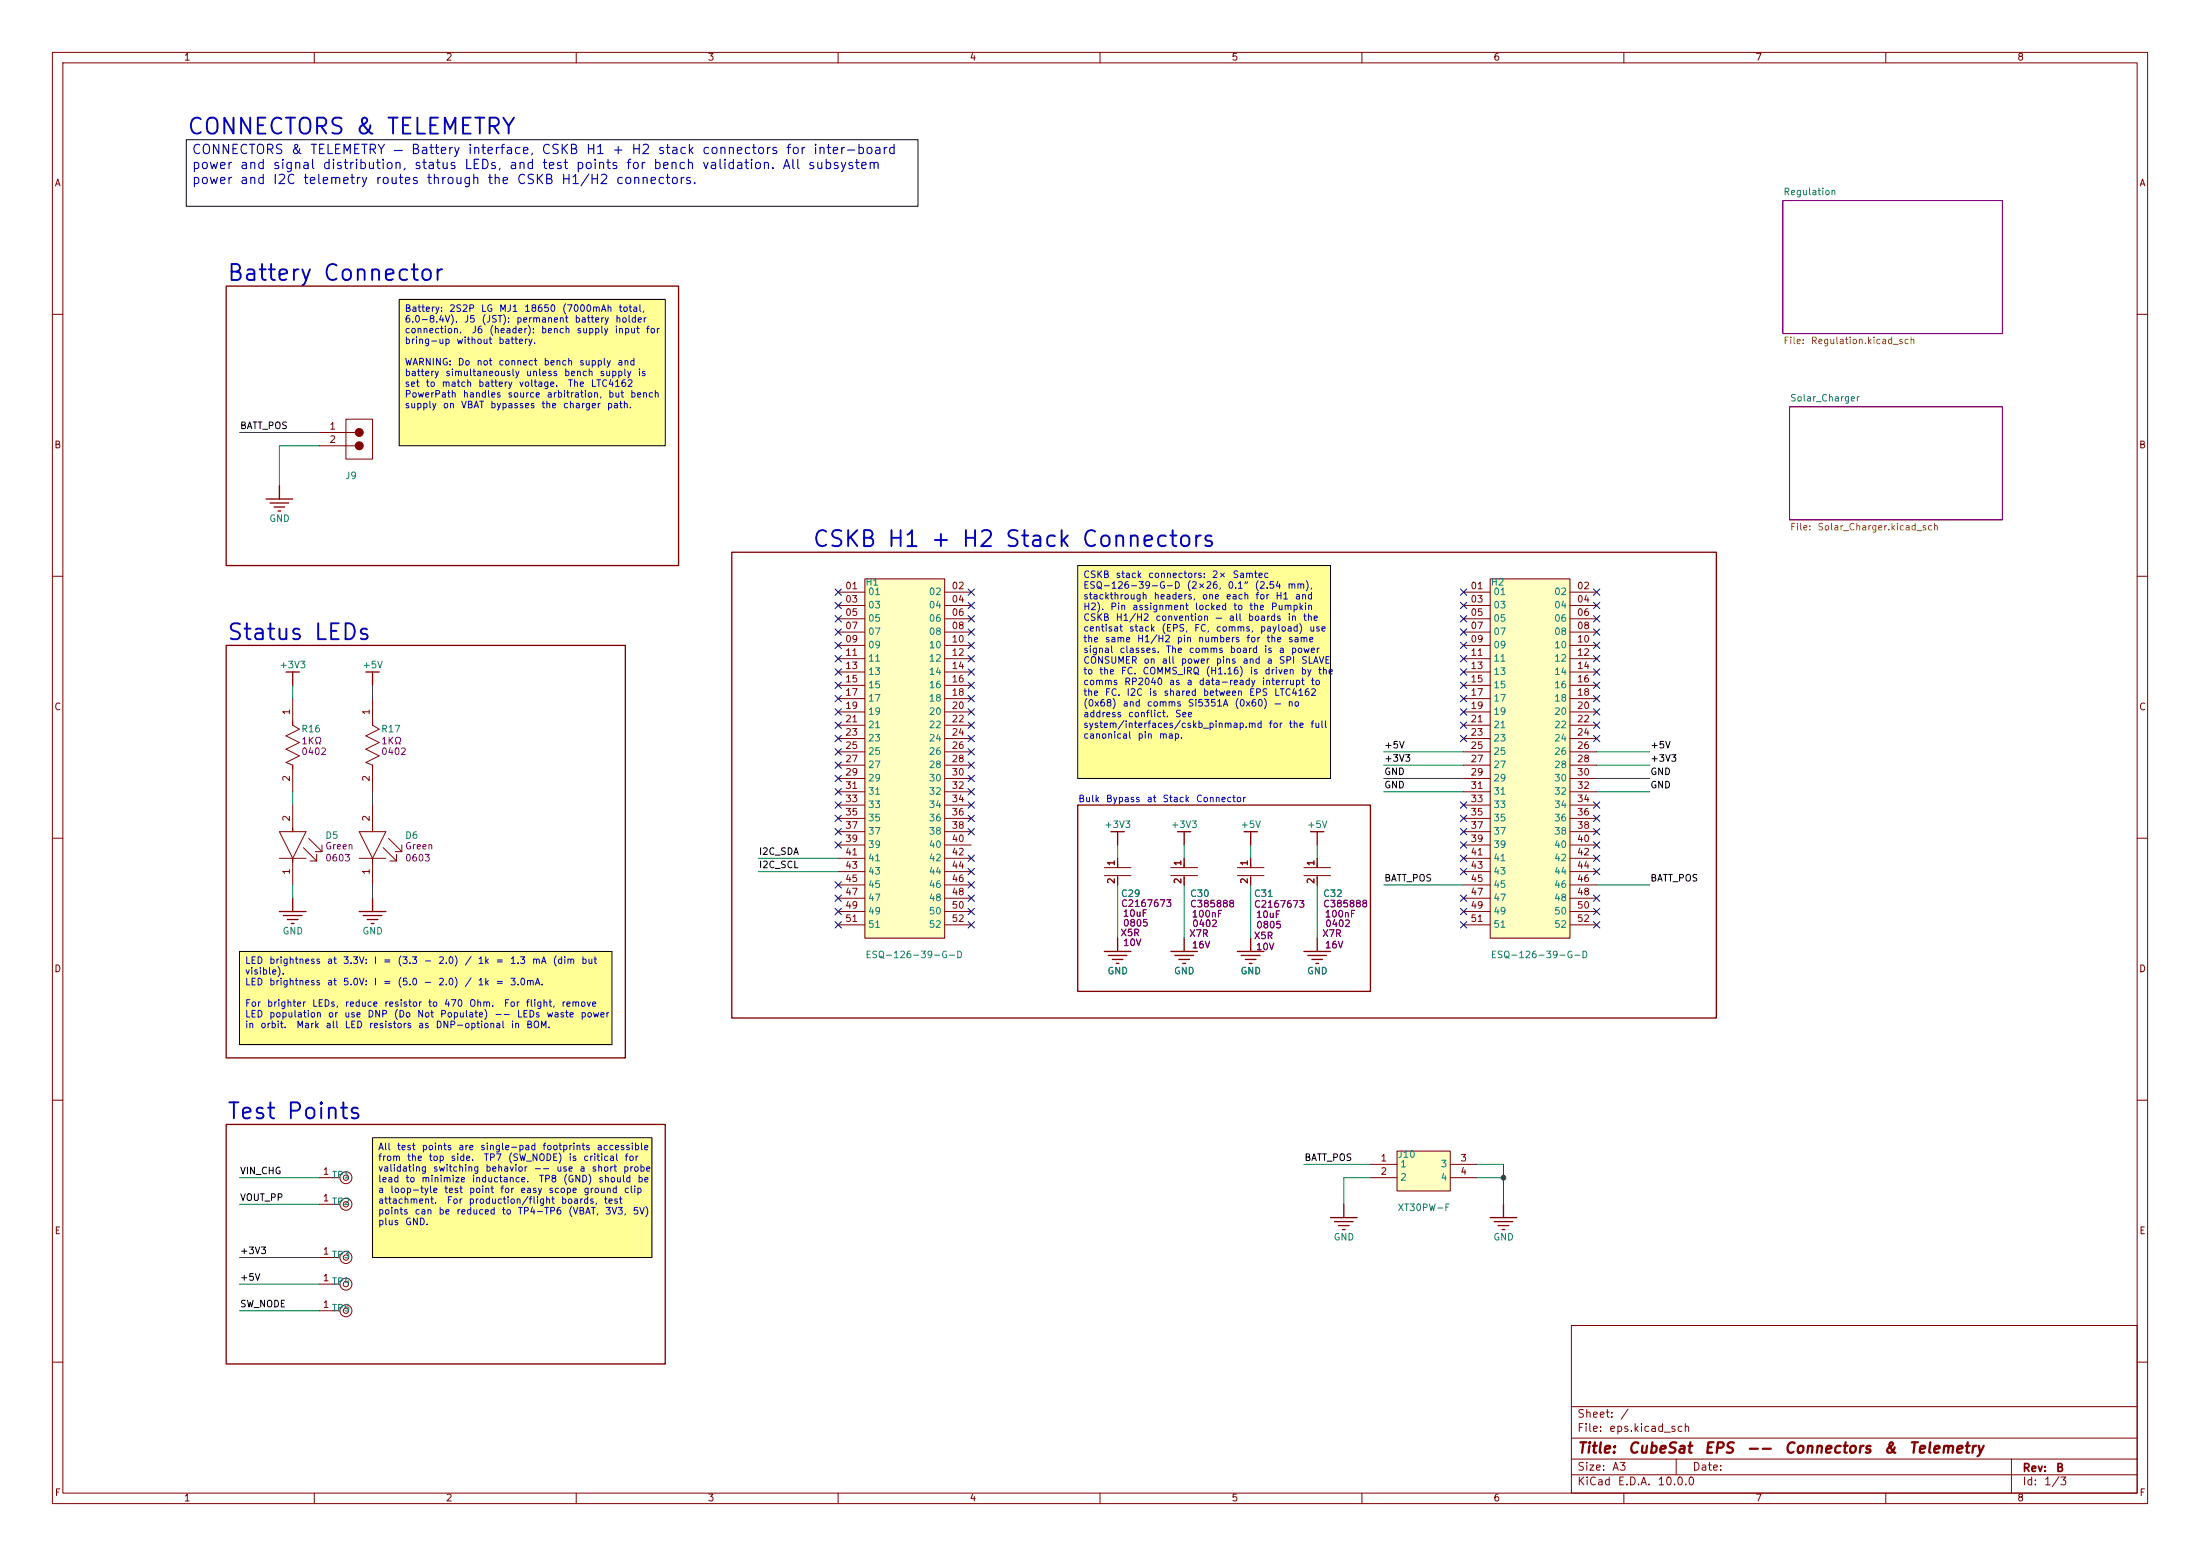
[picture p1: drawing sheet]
<svg xmlns="http://www.w3.org/2000/svg" width="420mm" height="297mm" viewBox="0 0 420 297" stroke-linecap="round" stroke-linejoin="round" font-family="sans-serif">
<g fill="none" stroke="#840000" stroke-width=".19">
<path d="M10 10h400v277h-400zM12 12h396v273h-396zM60 10v2M110 10v2M160 10v2M210 10v2M260 10v2M310 10v2M360 10v2M10 60h2M408 60h2M10 110h2"/>
<path d="M408 110h2M10 160h2M408 160h2M10 210h2M408 210h2M300 253h108v32h-108zM10 260h2M300 278.5h108M300 274.5h108M300 268.5h108M320 278.5v3M384 278.5v6.5"/>
<path d="M408 260h2M60 285v2M110 285v2M160 285v2M210 285v2M260 285v2M300 281.5h108M310 285v2M360 285v2"/>
</g>
<path d="M340.4 38.3h41.9v25.4h-41.9zM341.6 77.6h40.7v21.6h-40.7z" fill="none" stroke="#840084" stroke-width=".19"/>
<g fill="#ffff96">
<path d="M76.2 57.2h50.8v27.9h-50.8z"/>
<path d="M71.1 217.2h53.4v22.8h-53.4z"/>
<path d="M45.7 181.6h71.1v17.8h-71.1z"/>
</g>
<path d="M35.6 26.7h139.7v12.7h-139.7z" fill="#fff"/>
<path d="M205.7 108h48.3v40.6h-48.3z" fill="#ffff96"/>
<path d="M340.4 38.3h41.9v25.4h-41.9zM341.6 77.6h40.7v21.6h-40.7z" fill="none" stroke="#840084" stroke-width=".19"/>
<path d="M165.1 110.5h15.2v68.6h-15.2z" fill="#ffffc2"/>
<path d="M165.1 110.5h15.2v68.6h-15.2z" fill="none" stroke="#800000" stroke-width=".19"/>
<g fill="none" stroke="#840000" stroke-width=".19">
<path d="M160 113h5.1M160 115.6h5.1M160 118.1h5.1M180.3 113h5.1M180.3 115.6h5.1M180.3 118.1h5.1M160 120.7h5.1M160 123.2h5.1M160 125.7h5.1M160 128.3h5.1M160 130.8h5.1M160 133.4h5.1"/>
<path d="M160 135.9h5.1M160 138.4h5.1M180.3 120.7h5.1M180.3 123.2h5.1M180.3 125.7h5.1M180.3 128.3h5.1M180.3 130.8h5.1M180.3 133.4h5.1M180.3 135.9h5.1M180.3 138.4h5.1M160 141h5.1M160 143.5h5.1"/>
<path d="M160 146.1h5.1M160 148.6h5.1M160 151.1h5.1M160 153.7h5.1M160 156.2h5.1M160 158.8h5.1M180.3 141h5.1M180.3 143.5h5.1M180.3 146.1h5.1M180.3 148.6h5.1M180.3 151.1h5.1M180.3 153.7h5.1"/>
<path d="M180.3 156.2h5.1M180.3 158.8h5.1M160 161.3h5.1M160 163.8h5.1M160 166.4h5.1M160 168.9h5.1M160 171.5h5.1M160 174h5.1M160 176.5h5.1M180.3 161.3h5.1M180.3 163.8h5.1M180.3 166.4h5.1"/>
<path d="M180.3 168.9h5.1M180.3 171.5h5.1M180.3 174h5.1M180.3 176.5h5.1M236.2 167.1h5.1M236.2 165.6h5.1M238.8 163.8v1.8M238.8 167.4v1.5"/>
</g>
<path d="M68.6 174h5.1M69.3 174.8h3.6M70.1 175.5h2M70.9 176.3h.5M71.1 171.5v2.5M284.5 232.4h5.1M285.2 233.2h3.6M286 233.9h2M286.8 234.7h.5M287 229.9v2.5" fill="none" stroke="#840000" stroke-width=".25"/>
<path d="M266.7 219.7h10.2v7.6h-10.2z" fill="#ffffc2"/>
<path d="M266.7 219.7h10.2v7.6h-10.2z" fill="none" stroke="#800000" stroke-width=".19"/>
<g fill="none" stroke="#840000" stroke-width=".19">
<path d="M61 85.1h6.8M61 82.6h6.8M66 80h5.1v7.6h-5.1zM55.9 133.4v5l1.2 .8-2.5 1.3 2.5 1.2-2.5 1.3 2.5 1.3-2.5 1.2 1.3 .6v5M71.1 133.4v5l1.3 .8-2.6 1.3 2.6 1.2-2.6 1.3 2.6 1.3-2.6 1.2 1.3 .6v5M53.3 158.8h5.1l-2.5 5zM55.9 153.7v5.1M68.6 158.8h5.1l-2.6 5zM71.1 153.7v5.1M53.3 163.8h5.1M55.9 163.8v5.1M57.9 161.8l2.6 2.5"/>
<path d="M58.9 160l2.6 2.6M59.2 164.3h1.3M60.2 162.6h1.3M60.5 163.1v1.2M61.5 161.3v1.3M68.6 163.8h5.1M71.1 163.8v5.1M73.2 161.8l2.5 2.5M74.2 160l2.5 2.6M74.4 164.3h1.3M75.4 162.6h1.3M75.7 163.1v1.2"/>
<path d="M76.7 161.3v1.3M210.8 167.1h5.1M210.8 165.6h5.1M213.4 163.8v1.8M213.4 167.4v1.5M223.5 167.1h5.1M223.5 165.6h5.1M226.1 163.8v1.8M226.1 167.4v1.5M248.9 167.1h5.1M248.9 165.6h5.1M251.5 163.8v1.8"/>
<path d="M251.5 167.4v1.5M61 224.8h3.8M61 229.9h3.8M261.6 222.2h5.1M261.6 224.8h5.1M276.9 222.2h5M276.9 224.8h5M61 250.2h3.8M61 240h3.8M61 245.1h3.8"/>
<circle cx="66" cy="224.8" r="1.14"/>
<circle cx="66" cy="229.9" r="1.14"/>
<circle cx="66" cy="224.8" r=".51"/>
<circle cx="66" cy="229.9" r=".51"/>
<circle cx="66" cy="240" r="1.14"/>
<circle cx="66" cy="250.2" r="1.14"/>
<circle cx="66" cy="245.1" r="1.14"/>
<circle cx="66" cy="240" r=".51"/>
<circle cx="66" cy="250.2" r=".51"/>
<circle cx="66" cy="245.1" r=".51"/>
</g>
<g fill="none" stroke="#840000" stroke-width=".25">
<path d="M50.8 95.3h5.1M51.6 96h3.5M52.3 96.8h2.1M53.1 97.5h.5M53.3 92.7v2.6M54.6 128.3h2.5M55.9 128.3v2.5M69.8 128.3h2.6M71.1 128.3v2.5M212.1 158.8h2.5M213.4 158.8v2.5M224.8 158.8h2.5"/>
<path d="M226.1 158.8v2.5M237.5 158.8h2.5M238.8 158.8v2.5M250.2 158.8h2.5M251.5 158.8v2.5M213.4 179.1v2.5M226.1 179.1v2.5M238.8 179.1v2.5M251.5 179.1v2.5M210.8 181.6h5.1M211.6 182.4h3.5M212.3 183.1h2.1"/>
<path d="M213.1 183.9h.5M223.5 181.6h5.1M224.3 182.4h3.5M225 183.1h2.1M225.8 183.9h.5M236.2 181.6h5.1M237 182.4h3.5M237.7 183.1h2.1M238.5 183.9h.5M248.9 181.6h5.1M249.7 182.4h3.5M250.4 183.1h2.1"/>
<path d="M251.2 183.9h.5M254 232.4h5.1M254.8 233.2h3.5M255.5 233.9h2.1M256.3 234.7h.5M256.5 229.9v2.5"/>
</g>
<g fill="#840000" stroke="#840000" stroke-width=".19">
<circle cx="68.6" cy="85.1" r=".76"/>
<circle cx="68.6" cy="82.5" r=".76"/>
</g>
<path d="M284.5 110.5h15.2v68.6h-15.2z" fill="#ffffc2"/>
<path d="M284.5 110.5h15.2v68.6h-15.2z" fill="none" stroke="#800000" stroke-width=".19"/>
<g fill="none" stroke="#840000" stroke-width=".19">
<path d="M279.4 113h5.1M279.4 115.6h5.1M279.4 118.1h5.1M299.7 113h5.1M299.7 115.6h5.1M299.7 118.1h5.1M279.4 120.7h5.1M279.4 123.2h5.1M279.4 125.7h5.1M279.4 128.3h5.1M279.4 130.8h5.1M279.4 133.4h5.1"/>
<path d="M279.4 135.9h5.1M279.4 138.4h5.1M299.7 120.7h5.1M299.7 123.2h5.1M299.7 125.7h5.1M299.7 128.3h5.1M299.7 130.8h5.1M299.7 133.4h5.1M299.7 135.9h5.1M299.7 138.4h5.1M279.4 141h5.1M279.4 143.5h5.1"/>
<path d="M279.4 146.1h5.1M279.4 148.6h5.1M279.4 151.1h5.1M279.4 153.7h5.1M279.4 156.2h5.1M279.4 158.8h5.1M299.7 141h5.1M299.7 143.5h5.1M299.7 146.1h5.1M299.7 148.6h5.1M299.7 151.1h5.1M299.7 153.7h5.1"/>
<path d="M299.7 156.2h5.1M299.7 158.8h5.1M213.4 163.8v1.8M213.4 167.4v1.5M226.1 163.8v1.8M226.1 167.4v1.5M238.8 163.8v1.8M238.8 167.4v1.5M251.5 163.8v1.8M251.5 167.4v1.5M279.4 161.3h5.1M279.4 163.8h5.1"/>
<path d="M279.4 166.4h5.1M279.4 168.9h5.1M279.4 171.5h5.1M279.4 174h5.1M279.4 176.5h5.1M299.7 161.3h5.1M299.7 163.8h5.1M299.7 166.4h5.1M299.7 168.9h5.1M299.7 171.5h5.1M299.7 174h5.1M299.7 176.5h5.1"/>
</g>
<path d="M53.3 174h5.1M54.1 174.8h3.6M54.9 175.5h2M55.6 176.3h.5M55.9 171.5v2.5" fill="none" stroke="#840000" stroke-width=".25"/>
<g fill="none" stroke="#008400" stroke-width=".19">
<path d="M45.7 82.6h15.3M61 85.1h-7.7v7.6M55.9 130.8v2.6M71.1 130.8v2.6M55.9 151.1v2.6M71.1 151.1v2.6M264.2 143.5h15.2M264.2 146.1h15.2M264.2 148.6h15.2M264.2 151.1h15.2M304.8 143.5h10.2M304.8 146.1h10.2"/>
<path d="M304.8 148.6h10.2M304.8 151.1h10.2M55.9 168.9v2.6M71.1 168.9v2.6M144.8 166.4h15.2M144.8 163.8h15.2M213.4 161.3v2.5M213.4 168.9v10.2M226.1 161.3v2.5M226.1 168.9v10.2M238.8 161.3v2.5M238.8 168.9v10.2"/>
<path d="M251.5 161.3v2.5M251.5 168.9v10.2M264.2 168.9h15.2M304.8 168.9h10.2M45.7 229.9h15.3M45.7 224.8h15.3M248.9 222.2h12.7M261.6 224.8h-5.1v5.1M281.9 222.2h5.1v7.7M281.9 224.8h5.1M45.7 245.1h15.3M45.7 250.2h15.3"/>
<path d="M45.7 240h15.3"/>
</g>
<g fill="none" stroke="#000084" stroke-width=".19">
<path d="M159.4 115l1.2 1.2M159.4 117.5l1.2 1.2M159.4 112.4l1.2 1.2M160.6 115l-1.2 1.2M160.6 117.5l-1.2 1.2M160.6 112.4l-1.2 1.2M184.8 112.4l1.2 1.2M184.8 115l1.2 1.2M184.8 117.5l1.2 1.2M186 112.4l-1.2 1.2M186 117.5l-1.2 1.2M186 115l-1.2 1.2"/>
<path d="M278.8 117.5l1.2 1.2M278.8 115l1.2 1.2M278.8 112.4l1.2 1.2M280 117.5l-1.2 1.2M280 115l-1.2 1.2M280 112.4l-1.2 1.2M304.2 117.5l1.2 1.2M304.2 115l1.2 1.2M304.2 112.4l1.2 1.2M305.4 117.5l-1.2 1.2M305.4 115l-1.2 1.2M305.4 112.4l-1.2 1.2"/>
<path d="M159.4 130.2l1.2 1.2M159.4 125.1l1.2 1.2M159.4 132.7l1.2 1.3M159.4 137.8l1.2 1.2M159.4 135.3l1.2 1.2M159.4 122.6l1.2 1.2M159.4 120l1.2 1.3M159.4 127.7l1.2 1.2M160.6 130.2l-1.2 1.2M160.6 125.1l-1.2 1.2M160.6 132.7l-1.2 1.3M160.6 137.8l-1.2 1.2"/>
<path d="M160.6 135.3l-1.2 1.2M160.6 122.6l-1.2 1.2M160.6 120l-1.2 1.3M160.6 127.7l-1.2 1.2M184.8 125.1l1.2 1.2M184.8 120l1.2 1.3M184.8 122.6l1.2 1.2M184.8 135.3l1.2 1.2M184.8 130.2l1.2 1.2M184.8 132.7l1.2 1.3M184.8 127.7l1.2 1.2M184.8 137.8l1.2 1.2"/>
<path d="M186 135.3l-1.2 1.2M186 127.7l-1.2 1.2M186 130.2l-1.2 1.2M186 132.7l-1.2 1.3M186 120l-1.2 1.3M186 125.1l-1.2 1.2M186 122.6l-1.2 1.2M186 137.8l-1.2 1.2M278.8 127.7l1.2 1.2M278.8 122.6l1.2 1.2M278.8 132.7l1.2 1.3M278.8 125.1l1.2 1.2"/>
<path d="M278.8 120l1.2 1.3M278.8 130.2l1.2 1.2M278.8 137.8l1.2 1.2M278.8 135.3l1.2 1.2M280 127.7l-1.2 1.2M280 122.6l-1.2 1.2M280 132.7l-1.2 1.3M280 125.1l-1.2 1.2M280 120l-1.2 1.3M280 130.2l-1.2 1.2M280 137.8l-1.2 1.2M280 135.3l-1.2 1.2"/>
<path d="M304.2 135.3l1.2 1.2M304.2 137.8l1.2 1.2M304.2 132.7l1.2 1.3M304.2 120l1.2 1.3M304.2 122.6l1.2 1.2M304.2 127.7l1.2 1.2M304.2 125.1l1.2 1.2M304.2 130.2l1.2 1.2M305.4 137.8l-1.2 1.2M305.4 132.7l-1.2 1.3M305.4 135.3l-1.2 1.2M305.4 130.2l-1.2 1.2"/>
<path d="M305.4 127.7l-1.2 1.2M305.4 120l-1.2 1.3M305.4 122.6l-1.2 1.2M305.4 125.1l-1.2 1.2M159.4 153.1l1.2 1.2M159.4 148l1.2 1.2M159.4 155.6l1.2 1.2M159.4 158.1l1.2 1.3M159.4 142.9l1.2 1.2M159.4 145.4l1.2 1.3M159.4 140.4l1.2 1.2M159.4 150.5l1.2 1.2"/>
<path d="M160.6 153.1l-1.2 1.2M160.6 148l-1.2 1.2M160.6 155.6l-1.2 1.2M160.6 158.1l-1.2 1.3M160.6 142.9l-1.2 1.2M160.6 145.4l-1.2 1.3M160.6 140.4l-1.2 1.2M160.6 150.5l-1.2 1.2M184.8 153.1l1.2 1.2M184.8 158.1l1.2 1.3M184.8 155.6l1.2 1.2M184.8 140.4l1.2 1.2"/>
<path d="M184.8 142.9l1.2 1.2M184.8 148l1.2 1.2M184.8 150.5l1.2 1.2M184.8 145.4l1.2 1.3M186 153.1l-1.2 1.2M186 158.1l-1.2 1.3M186 148l-1.2 1.2M186 150.5l-1.2 1.2M186 155.6l-1.2 1.2M186 140.4l-1.2 1.2M186 142.9l-1.2 1.2M186 145.4l-1.2 1.3"/>
<path d="M278.8 158.1l1.2 1.3M278.8 155.6l1.2 1.2M278.8 153.1l1.2 1.2M278.8 140.4l1.2 1.2M280 158.1l-1.2 1.3M280 155.6l-1.2 1.2M280 153.1l-1.2 1.2M280 140.4l-1.2 1.2M304.2 153.1l1.2 1.2M304.2 155.6l1.2 1.2M304.2 158.1l1.2 1.3M304.2 140.4l1.2 1.2"/>
<path d="M305.4 140.4l-1.2 1.2M305.4 153.1l-1.2 1.2M305.4 155.6l-1.2 1.2M305.4 158.1l-1.2 1.3M159.4 160.7l1.2 1.2M159.4 168.3l1.2 1.2M159.4 173.4l1.2 1.2M159.4 175.9l1.2 1.2M159.4 170.8l1.2 1.3M160.6 160.7l-1.2 1.2M160.6 168.3l-1.2 1.2M160.6 173.4l-1.2 1.2"/>
<path d="M160.6 175.9l-1.2 1.2M160.6 170.8l-1.2 1.3M184.8 163.2l1.2 1.2M184.8 173.4l1.2 1.2M184.8 170.8l1.2 1.3M184.8 165.8l1.2 1.2M184.8 168.3l1.2 1.2M184.8 175.9l1.2 1.2M186 163.2l-1.2 1.2M186 173.4l-1.2 1.2M186 170.8l-1.2 1.3M186 165.8l-1.2 1.2"/>
<path d="M186 168.3l-1.2 1.2M186 175.9l-1.2 1.2M278.8 173.4l1.2 1.2M278.8 175.9l1.2 1.2M278.8 163.2l1.2 1.2M278.8 165.8l1.2 1.2M278.8 170.8l1.2 1.3M278.8 160.7l1.2 1.2M280 173.4l-1.2 1.2M280 175.9l-1.2 1.2M280 163.2l-1.2 1.2M280 165.8l-1.2 1.2"/>
<path d="M280 170.8l-1.2 1.3M280 160.7l-1.2 1.2M304.2 173.4l1.2 1.2M304.2 175.9l1.2 1.2M304.2 165.8l1.2 1.2M304.2 163.2l1.2 1.2M304.2 170.8l1.2 1.3M304.2 160.7l1.2 1.2M305.4 173.4l-1.2 1.2M305.4 175.9l-1.2 1.2M305.4 165.8l-1.2 1.2M305.4 163.2l-1.2 1.2"/>
<path d="M305.4 170.8l-1.2 1.3M305.4 160.7l-1.2 1.2"/>
</g>
<path d="M35.6 26.7h139.7v12.7h-139.7zM76.2 57.2h50.8v27.9h-50.8zM205.7 108h48.3v40.6h-48.3zM45.7 181.6h71.1v17.8h-71.1zM71.1 217.2h53.4v22.8h-53.4z" fill="none" stroke="#000" stroke-width=".19"/>
<path d="M43.2 54.6h86.3v53.4h-86.3zM139.7 105.4h188v88.9h-188zM43.2 123.2h76.2v78.7h-76.2zM205.7 153.7h55.9v35.5h-55.9zM43.2 214.6h83.8v45.7h-83.8z" fill="none" stroke="#800000" stroke-width=".25"/>
<circle cx="287" cy="224.8" r=".46" fill="#008400" stroke="#008400" stroke-width=".19"/>
<g font-size="3" fill="#0000c2">
<text x="35.6" y="26.4">CONNECTORS</text>
<text x="67.6" y="26.4">&amp;</text>
<text x="73.6" y="26.4">TELEMETRY</text>
<text x="43.2" y="54.4">Battery</text>
<text x="61.5" y="54.4">Connector</text>
<text x="154.9" y="105.2">CSKB</text>
<text x="169.2" y="105.2">H1</text>
<text x="177.4" y="105.2">+</text>
<text x="183.4" y="105.2">H2</text>
<text x="191.6" y="105.2">Stack</text>
<text x="206.3" y="105.2">Connectors</text>
<text x="43.2" y="122.9">Status</text>
<text x="59.7" y="122.9">LEDs</text>
<text x="43.2" y="214.4">Test</text>
<text x="54.5" y="214.4">Points</text>
</g>
<g font-size="2" fill="#840000">
<text x="301" y="277.9">Title:</text>
<text x="310.6" y="277.9">CubeSat</text>
<text x="325.2" y="277.9">EPS</text>
<text x="333.2" y="277.9">--</text>
<text x="340.5" y="277.9">Connectors</text>
<text x="359.5" y="277.9">&amp;</text>
<text x="364.3" y="277.9">Telemetry</text>
</g>
<g font-size="1.8" fill="#0000c2">
<text x="36.5" y="29.9">CONNECTORS</text>
<text x="55.4" y="29.9">&amp;</text>
<text x="59.1" y="29.9">TELEMETRY</text>
<text x="74.8" y="29.9">—</text>
<text x="78.3" y="29.9">Battery</text>
<text x="89.2" y="29.9">interface,</text>
<text x="103.2" y="29.9">CSKB</text>
<text x="111.7" y="29.9">H1</text>
<text x="116.7" y="29.9">+</text>
<text x="120.4" y="29.9">H2</text>
<text x="125.4" y="29.9">stack</text>
<text x="133.9" y="29.9">connectors</text>
<text x="149.9" y="29.9">for</text>
<text x="155.1" y="29.9">inter-board</text>
<text x="36.5" y="32.7">power</text>
<text x="36.5" y="35.6">power</text>
<text x="45.7" y="32.7">and</text>
<text x="45.7" y="35.6">and</text>
<text x="52" y="32.7">signal</text>
<text x="52" y="35.6">I2C</text>
<text x="57.7" y="35.6">telemetry</text>
<text x="61.5" y="32.7">distribution,</text>
<text x="71.5" y="35.6">routes</text>
<text x="78.9" y="32.7">status</text>
<text x="81.3" y="35.6">through</text>
<text x="88.5" y="32.7">LEDs,</text>
<text x="92.9" y="35.6">the</text>
<text x="97.1" y="32.7">and</text>
<text x="98.5" y="35.6">CSKB</text>
<text x="103.3" y="32.7">test</text>
<text x="107" y="35.6">H1/H2</text>
<text x="109.8" y="32.7">points</text>
<text x="117.4" y="35.6">connectors.</text>
<text x="119.4" y="32.7">for</text>
<text x="124.6" y="32.7">bench</text>
<text x="133.9" y="32.7">validation.</text>
<text x="149.2" y="32.7">All</text>
<text x="154.1" y="32.7">subsystem</text>
</g>
<g font-size="1.5" fill="#840000">
<text x="301" y="273.7">File:</text>
<text x="301" y="271">Sheet:</text>
<text x="307.1" y="273.7">eps.kicad_sch</text>
<text x="309.2" y="271">/</text>
<text x="301" y="281.1">Size:</text>
<text x="307.6" y="281.1">A3</text>
<text x="323" y="281.1">Date:</text>
<text x="386" y="281.3">Rev:</text>
<text x="392.4" y="281.3">B</text>
<text x="301" y="283.9">KiCad</text>
<text x="308.7" y="283.9">E.D.A.</text>
<text x="316.3" y="283.9">10.0.0</text>
<text x="386" y="283.9">Id:</text>
<text x="390.1" y="283.9">1/3</text>
</g>
<g font-size="1.3" fill="#840000">
<text x="35" y="11.9">1</text>
<text x="85" y="11.9">2</text>
<text x="135" y="11.9">3</text>
<text x="185" y="11.9">4</text>
<text x="235" y="11.9">5</text>
<text x="285" y="11.9">6</text>
<text x="335" y="11.9">7</text>
<text x="385" y="11.9">8</text>
<text x="10.3" y="35.9">A</text>
<text x="408.3" y="35.9">A</text>
<text x="62.8" y="82.3">1</text>
<text x="10.3" y="85.9">B</text>
<text x="62.8" y="84.8">2</text>
<text x="408.2" y="85.9">B</text>
<text x="161.2" y="112.8">01</text>
<text x="181.6" y="112.8">02</text>
<text x="280.6" y="112.8">01</text>
<text x="300.9" y="112.8">02</text>
<text x="161.2" y="115.3">03</text>
<text x="161.2" y="117.9">05</text>
<text x="181.6" y="115.3">04</text>
<text x="181.6" y="117.9">06</text>
<text x="280.6" y="115.3">03</text>
<text x="280.6" y="117.9">05</text>
<text x="300.9" y="115.3">04</text>
<text x="300.9" y="117.9">06</text>
<text x="161.2" y="120.4">07</text>
<text x="161.2" y="122.9">09</text>
<text x="161.2" y="125.5">11</text>
<text x="181.6" y="120.4">08</text>
<text x="181.6" y="122.9">10</text>
<text x="181.6" y="125.5">12</text>
<text x="280.6" y="120.4">07</text>
<text x="280.6" y="122.9">09</text>
<text x="280.6" y="125.5">11</text>
<text x="300.9" y="120.4">08</text>
<text x="300.9" y="122.9">10</text>
<text x="300.9" y="125.5">12</text>
<text x="161.2" y="128">13</text>
<text x="161.2" y="130.6">15</text>
<text x="181.6" y="128">14</text>
<text x="181.6" y="130.6">16</text>
<text x="280.6" y="128">13</text>
<text x="280.6" y="130.6">15</text>
<text x="300.9" y="128">14</text>
<text x="300.9" y="130.6">16</text>
<text x="10.3" y="135.9">C</text>
<text x="55.6" y="136.6" transform="rotate(-90 55.6 136.6)">1</text>
<text x="70.9" y="136.6" transform="rotate(-90 70.9 136.6)">1</text>
<text x="161.2" y="133.1">17</text>
<text x="161.2" y="135.6">19</text>
<text x="181.6" y="133.1">18</text>
<text x="181.6" y="135.6">20</text>
<text x="280.6" y="133.1">17</text>
<text x="280.6" y="135.6">19</text>
<text x="300.9" y="133.1">18</text>
<text x="300.9" y="135.6">20</text>
<text x="408.2" y="135.9">C</text>
<text x="161.2" y="138.2">21</text>
<text x="161.2" y="140.7">23</text>
<text x="161.2" y="143.3">25</text>
<text x="181.6" y="138.2">22</text>
<text x="181.6" y="140.7">24</text>
<text x="181.6" y="143.3">26</text>
<text x="280.6" y="138.2">21</text>
<text x="280.6" y="140.7">23</text>
<text x="280.6" y="143.3">25</text>
<text x="300.9" y="138.2">22</text>
<text x="300.9" y="140.7">24</text>
<text x="300.9" y="143.3">26</text>
<text x="55.6" y="149.3" transform="rotate(-90 55.6 149.3)">2</text>
<text x="70.9" y="149.3" transform="rotate(-90 70.9 149.3)">2</text>
<text x="161.2" y="145.8">27</text>
<text x="161.2" y="148.3">29</text>
<text x="181.6" y="145.8">28</text>
<text x="181.6" y="148.3">30</text>
<text x="280.6" y="145.8">27</text>
<text x="280.6" y="148.3">29</text>
<text x="300.9" y="145.8">28</text>
<text x="300.9" y="148.3">30</text>
<text x="161.2" y="150.9">31</text>
<text x="161.2" y="153.4">33</text>
<text x="161.2" y="156">35</text>
<text x="181.6" y="150.9">32</text>
<text x="181.6" y="153.4">34</text>
<text x="181.6" y="156">36</text>
<text x="280.6" y="150.9">31</text>
<text x="280.6" y="153.4">33</text>
<text x="280.6" y="156">35</text>
<text x="300.9" y="150.9">32</text>
<text x="300.9" y="153.4">34</text>
<text x="300.9" y="156">36</text>
<text x="55.6" y="156.9" transform="rotate(-90 55.6 156.9)">2</text>
<text x="70.9" y="156.9" transform="rotate(-90 70.9 156.9)">2</text>
<text x="161.2" y="158.5">37</text>
<text x="161.2" y="161">39</text>
<text x="181.6" y="158.5">38</text>
<text x="181.6" y="161">40</text>
<text x="280.6" y="158.5">37</text>
<text x="280.6" y="161">39</text>
<text x="300.9" y="158.5">38</text>
<text x="300.9" y="161">40</text>
<text x="55.6" y="167.1" transform="rotate(-90 55.6 167.1)">1</text>
<text x="70.9" y="167.1" transform="rotate(-90 70.9 167.1)">1</text>
<text x="161.2" y="163.6">41</text>
<text x="161.2" y="166.1">43</text>
<text x="181.6" y="163.6">42</text>
<text x="181.6" y="166.1">44</text>
<text x="213.1" y="165.4" transform="rotate(-90 213.1 165.4)">1</text>
<text x="225.8" y="165.4" transform="rotate(-90 225.8 165.4)">1</text>
<text x="238.5" y="165.4" transform="rotate(-90 238.5 165.4)">1</text>
<text x="251.2" y="165.4" transform="rotate(-90 251.2 165.4)">1</text>
<text x="280.6" y="163.6">41</text>
<text x="280.6" y="166.1">43</text>
<text x="300.9" y="163.6">42</text>
<text x="300.9" y="166.1">44</text>
<text x="161.2" y="168.7">45</text>
<text x="161.2" y="171.2">47</text>
<text x="161.2" y="173.7">49</text>
<text x="181.6" y="168.7">46</text>
<text x="181.6" y="171.2">48</text>
<text x="181.6" y="173.7">50</text>
<text x="213.1" y="168.9" transform="rotate(-90 213.1 168.9)">2</text>
<text x="225.8" y="168.9" transform="rotate(-90 225.8 168.9)">2</text>
<text x="238.5" y="168.9" transform="rotate(-90 238.5 168.9)">2</text>
<text x="251.2" y="168.9" transform="rotate(-90 251.2 168.9)">2</text>
<text x="280.6" y="168.7">45</text>
<text x="280.6" y="171.2">47</text>
<text x="280.6" y="173.7">49</text>
<text x="300.9" y="168.7">46</text>
<text x="300.9" y="171.2">48</text>
<text x="300.9" y="173.7">50</text>
<text x="161.2" y="176.3">51</text>
<text x="181.6" y="176.3">52</text>
<text x="280.6" y="176.3">51</text>
<text x="300.9" y="176.3">52</text>
<text x="10.3" y="185.9">D</text>
<text x="408.2" y="185.9">D</text>
<text x="263.5" y="222">1</text>
<text x="278.7" y="222">3</text>
<text x="61.5" y="224.5">1</text>
<text x="263.5" y="224.5">2</text>
<text x="278.7" y="224.5">4</text>
<text x="61.5" y="229.6">1</text>
<text x="10.3" y="235.9">E</text>
<text x="61.5" y="239.8">1</text>
<text x="408.3" y="235.9">E</text>
<text x="61.5" y="244.9">1</text>
<text x="61.5" y="249.9">1</text>
<text x="10.3" y="285.9">F</text>
<text x="35" y="286.9">1</text>
<text x="85" y="286.9">2</text>
<text x="135" y="286.9">3</text>
<text x="185" y="286.9">4</text>
<text x="235" y="286.9">5</text>
<text x="285" y="286.9">6</text>
<text x="335" y="286.9">7</text>
<text x="385" y="286.9">8</text>
<text x="408.3" y="285.9">F</text>
</g>
<g font-size="1.3" fill="#008484">
<text x="340.4" y="37.6">Regulation</text>
<text x="341.6" y="76.9">Solar_Charger</text>
<text x="65.8" y="91.8">J9</text>
<text x="51.3" y="99.9">GND</text>
<text x="165.1" y="112.1">H1</text>
<text x="165.6" y="113.9">01</text>
<text x="177.2" y="113.9">02</text>
<text x="284.5" y="112.1">H2</text>
<text x="285" y="113.9">01</text>
<text x="296.6" y="113.9">02</text>
<text x="165.6" y="116.4">03</text>
<text x="165.6" y="119">05</text>
<text x="177.2" y="116.4">04</text>
<text x="177.2" y="119">06</text>
<text x="285" y="116.4">03</text>
<text x="285" y="119">05</text>
<text x="296.6" y="116.4">04</text>
<text x="296.6" y="119">06</text>
<text x="165.6" y="121.5">07</text>
<text x="165.6" y="124.1">09</text>
<text x="177.2" y="121.5">08</text>
<text x="177.2" y="124.1">10</text>
<text x="285" y="121.5">07</text>
<text x="285" y="124.1">09</text>
<text x="296.6" y="121.5">08</text>
<text x="296.6" y="124.1">10</text>
<text x="53.2" y="127.9">+3V3</text>
<text x="69.1" y="127.9">+5V</text>
<text x="165.6" y="126.6">11</text>
<text x="165.6" y="129.1">13</text>
<text x="165.6" y="131.7">15</text>
<text x="177.2" y="126.6">12</text>
<text x="177.2" y="129.1">14</text>
<text x="177.2" y="131.7">16</text>
<text x="285" y="126.6">11</text>
<text x="285" y="129.1">13</text>
<text x="285" y="131.7">15</text>
<text x="296.6" y="126.6">12</text>
<text x="296.6" y="129.1">14</text>
<text x="296.6" y="131.7">16</text>
<text x="165.6" y="134.2">17</text>
<text x="165.6" y="136.8">19</text>
<text x="177.2" y="134.2">18</text>
<text x="177.2" y="136.8">20</text>
<text x="285" y="134.2">17</text>
<text x="285" y="136.8">19</text>
<text x="296.6" y="134.2">18</text>
<text x="296.6" y="136.8">20</text>
<text x="57.4" y="140.1">R16</text>
<text x="72.7" y="140.1">R17</text>
<text x="165.6" y="139.3">21</text>
<text x="165.6" y="141.8">23</text>
<text x="177.2" y="139.3">22</text>
<text x="177.2" y="141.8">24</text>
<text x="285" y="139.3">21</text>
<text x="285" y="141.8">23</text>
<text x="296.6" y="139.3">22</text>
<text x="296.6" y="141.8">24</text>
<text x="165.6" y="144.4">25</text>
<text x="165.6" y="146.9">27</text>
<text x="165.6" y="149.5">29</text>
<text x="177.2" y="144.4">26</text>
<text x="177.2" y="146.9">28</text>
<text x="177.2" y="149.5">30</text>
<text x="285" y="144.4">25</text>
<text x="285" y="146.9">27</text>
<text x="285" y="149.5">29</text>
<text x="296.6" y="144.4">26</text>
<text x="296.6" y="146.9">28</text>
<text x="296.6" y="149.5">30</text>
<text x="165.6" y="152">31</text>
<text x="165.6" y="154.5">33</text>
<text x="177.2" y="152">32</text>
<text x="177.2" y="154.5">34</text>
<text x="285" y="152">31</text>
<text x="285" y="154.5">33</text>
<text x="296.6" y="152">32</text>
<text x="296.6" y="154.5">34</text>
<text x="62" y="160.4">D5</text>
<text x="77.2" y="160.4">D6</text>
<text x="165.6" y="157.1">35</text>
<text x="165.6" y="159.6">37</text>
<text x="177.2" y="157.1">36</text>
<text x="177.2" y="159.6">38</text>
<text x="210.7" y="158.3">+3V3</text>
<text x="223.4" y="158.3">+3V3</text>
<text x="236.7" y="158.3">+5V</text>
<text x="249.4" y="158.3">+5V</text>
<text x="285" y="157.1">35</text>
<text x="285" y="159.6">37</text>
<text x="296.6" y="157.1">36</text>
<text x="296.6" y="159.6">38</text>
<text x="165.6" y="162.2">39</text>
<text x="165.6" y="164.7">41</text>
<text x="165.6" y="167.2">43</text>
<text x="177.2" y="162.2">40</text>
<text x="177.2" y="164.7">42</text>
<text x="177.2" y="167.2">44</text>
<text x="285" y="162.2">39</text>
<text x="285" y="164.7">41</text>
<text x="285" y="167.2">43</text>
<text x="296.6" y="162.2">40</text>
<text x="296.6" y="164.7">42</text>
<text x="296.6" y="167.2">44</text>
<text x="165.6" y="169.8">45</text>
<text x="165.6" y="172.3">47</text>
<text x="177.2" y="169.8">46</text>
<text x="177.2" y="172.3">48</text>
<text x="213.9" y="171.5">C29</text>
<text x="227.1" y="171.5">C30</text>
<text x="239.3" y="171.5">C31</text>
<text x="252.5" y="171.5">C32</text>
<text x="285" y="169.8">45</text>
<text x="285" y="172.3">47</text>
<text x="296.6" y="169.8">46</text>
<text x="296.6" y="172.3">48</text>
<text x="53.8" y="178.7">GND</text>
<text x="69.1" y="178.7">GND</text>
<text x="165.6" y="174.9">49</text>
<text x="165.6" y="177.4">51</text>
<text x="177.2" y="174.9">50</text>
<text x="177.2" y="177.4">52</text>
<text x="285" y="174.9">49</text>
<text x="285" y="177.4">51</text>
<text x="296.6" y="174.9">50</text>
<text x="296.6" y="177.4">52</text>
<text x="165.1" y="183.2">ESQ-126-39-G-D</text>
<text x="284.5" y="183.2">ESQ-126-39-G-D</text>
<text x="211.3" y="186.3">GND</text>
<text x="224" y="186.3">GND</text>
<text x="236.7" y="186.3">GND</text>
<text x="249.4" y="186.3">GND</text>
<text x="266.7" y="221.3">J10</text>
<text x="63.3" y="225.2">TP1</text>
<text x="267.2" y="223.1">1</text>
<text x="267.2" y="225.7">2</text>
<text x="274.9" y="223.1">3</text>
<text x="274.9" y="225.7">4</text>
<text x="63.3" y="230.3">TP2</text>
<text x="266.7" y="231.5">XT30PW-F</text>
<text x="254.5" y="237.1">GND</text>
<text x="285" y="237.1">GND</text>
<text x="63.3" y="240.5">TP3</text>
<text x="63.3" y="245.6">TP4</text>
<text x="63.3" y="250.6">TP5</text>
</g>
<g font-size="1.3" fill="#0000c2">
<text x="77.2" y="59.8">Battery:</text>
<text x="85.6" y="59.8">2S2P</text>
<text x="91.7" y="59.8">LG</text>
<text x="95.2" y="59.8">MJ1</text>
<text x="100" y="59.8">18650</text>
<text x="107.2" y="59.8">(7000mAh</text>
<text x="118" y="59.8">total,</text>
<text x="77.2" y="61.9">6.0-8.4V).</text>
<text x="77.2" y="63.9">connection.</text>
<text x="77.2" y="66">bring-up</text>
<text x="87" y="66">without</text>
<text x="88.5" y="61.9">J5</text>
<text x="89.9" y="63.9">J6</text>
<text x="91.8" y="61.9">(JST):</text>
<text x="93.3" y="63.9">(header):</text>
<text x="95" y="66">battery.</text>
<text x="98.4" y="61.9">permanent</text>
<text x="103.2" y="63.9">bench</text>
<text x="109.6" y="61.9">battery</text>
<text x="110" y="63.9">supply</text>
<text x="117.2" y="63.9">input</text>
<text x="117.4" y="61.9">holder</text>
<text x="123.2" y="63.9">for</text>
<text x="77.2" y="70.1">WARNING:</text>
<text x="87.3" y="70.1">Do</text>
<text x="90.9" y="70.1">not</text>
<text x="95.1" y="70.1">connect</text>
<text x="103.7" y="70.1">bench</text>
<text x="110.5" y="70.1">supply</text>
<text x="117.7" y="70.1">and</text>
<text x="77.2" y="72.1">battery</text>
<text x="77.2" y="74.1">set</text>
<text x="77.2" y="76.2">PowerPath</text>
<text x="81.2" y="74.1">to</text>
<text x="84.2" y="74.1">match</text>
<text x="84.9" y="72.1">simultaneously</text>
<text x="88.2" y="76.2">handles</text>
<text x="91.2" y="74.1">battery</text>
<text x="96.8" y="76.2">source</text>
<text x="99" y="74.1">voltage.</text>
<text x="100.3" y="72.1">unless</text>
<text x="104.3" y="76.2">arbitration,</text>
<text x="107.6" y="72.1">bench</text>
<text x="108.3" y="74.1">The</text>
<text x="112.7" y="74.1">LTC4162</text>
<text x="114.4" y="72.1">supply</text>
<text x="116" y="76.2">but</text>
<text x="120.2" y="76.2">bench</text>
<text x="121.6" y="72.1">is</text>
<text x="77.2" y="78.2">supply</text>
<text x="84.4" y="78.2">on</text>
<text x="87.9" y="78.2">VBAT</text>
<text x="93.5" y="78.2">bypasses</text>
<text x="103.2" y="78.2">the</text>
<text x="107.4" y="78.2">charger</text>
<text x="115.7" y="78.2">path.</text>
<text x="206.7" y="110.6">CSKB</text>
<text x="206.7" y="112.7">ESQ-126-39-G-D</text>
<text x="212.9" y="110.6">stack</text>
<text x="219.1" y="110.6">connectors:</text>
<text x="226.4" y="112.7">(2×26,</text>
<text x="231.3" y="110.6">2×</text>
<text x="234.3" y="112.7">0.1″</text>
<text x="235.2" y="110.6">Samtec</text>
<text x="239.4" y="112.7">(2.54</text>
<text x="245.7" y="112.7">mm),</text>
<text x="206.7" y="114.7">stackthrough</text>
<text x="206.7" y="116.8">H2).</text>
<text x="206.7" y="118.8">CSKB</text>
<text x="211.9" y="116.8">Pin</text>
<text x="212.9" y="118.8">H1/H2</text>
<text x="216" y="116.8">assignment</text>
<text x="220.1" y="114.7">headers,</text>
<text x="220.5" y="118.8">convention</text>
<text x="228" y="116.8">locked</text>
<text x="229.4" y="114.7">one</text>
<text x="231.9" y="118.8">—</text>
<text x="233.9" y="114.7">each</text>
<text x="234.5" y="118.8">all</text>
<text x="235.3" y="116.8">to</text>
<text x="238.1" y="118.8">boards</text>
<text x="238.4" y="116.8">the</text>
<text x="239.6" y="114.7">for</text>
<text x="242.5" y="116.8">Pumpkin</text>
<text x="243.4" y="114.7">H1</text>
<text x="245.7" y="118.8">in</text>
<text x="247.1" y="114.7">and</text>
<text x="248.6" y="118.8">the</text>
<text x="206.7" y="120.9">centisat</text>
<text x="206.7" y="122.9">the</text>
<text x="206.7" y="124.9">signal</text>
<text x="210.8" y="122.9">same</text>
<text x="213.6" y="124.9">classes.</text>
<text x="215.4" y="120.9">stack</text>
<text x="217" y="122.9">H1/H2</text>
<text x="221.6" y="120.9">(EPS,</text>
<text x="222.5" y="124.9">The</text>
<text x="224.5" y="122.9">pin</text>
<text x="226.8" y="124.9">comms</text>
<text x="227.9" y="120.9">FC,</text>
<text x="228.6" y="122.9">numbers</text>
<text x="232" y="120.9">comms,</text>
<text x="234.7" y="124.9">board</text>
<text x="237.8" y="122.9">for</text>
<text x="240.4" y="120.9">payload)</text>
<text x="241.2" y="124.9">is</text>
<text x="241.7" y="122.9">the</text>
<text x="244" y="124.9">a</text>
<text x="245.8" y="122.9">same</text>
<text x="246.3" y="124.9">power</text>
<text x="249.8" y="120.9">use</text>
<text x="206.7" y="127">CONSUMER</text>
<text x="206.7" y="129">to</text>
<text x="206.7" y="131.1">comms</text>
<text x="209.7" y="129">the</text>
<text x="213.9" y="129">FC.</text>
<text x="214.5" y="131.1">RP2040</text>
<text x="218" y="129">COMMS_IRQ</text>
<text x="218.2" y="127">on</text>
<text x="221.7" y="127">all</text>
<text x="223.1" y="131.1">as</text>
<text x="225.3" y="127">power</text>
<text x="226.4" y="131.1">a</text>
<text x="228.7" y="131.1">data-ready</text>
<text x="230.1" y="129">(H1.16)</text>
<text x="232" y="127">pins</text>
<text x="237.1" y="127">and</text>
<text x="238.5" y="129">is</text>
<text x="240.8" y="131.1">interrupt</text>
<text x="241.3" y="129">driven</text>
<text x="241.7" y="127">a</text>
<text x="244" y="127">SPI</text>
<text x="248.2" y="129">by</text>
<text x="248.3" y="127">SLAVE</text>
<text x="250.1" y="131.1">to</text>
<text x="251.5" y="129">the</text>
<text x="206.7" y="133.1">the</text>
<text x="206.7" y="135.2">(0x68)</text>
<text x="206.7" y="137.2">address</text>
<text x="210.8" y="133.1">FC.</text>
<text x="214.2" y="135.2">and</text>
<text x="215" y="133.1">I2C</text>
<text x="215.2" y="137.2">conflict.</text>
<text x="218.8" y="135.2">comms</text>
<text x="219.2" y="133.1">is</text>
<text x="222" y="133.1">shared</text>
<text x="224.2" y="137.2">See</text>
<text x="226.7" y="135.2">Si5351A</text>
<text x="229.5" y="133.1">between</text>
<text x="235.6" y="135.2">(0x60)</text>
<text x="238.3" y="133.1">EPS</text>
<text x="243.1" y="135.2">—</text>
<text x="243.1" y="133.1">LTC4162</text>
<text x="245.7" y="135.2">no</text>
<text x="206.7" y="139.3">system/interfaces/cskb_pinmap.md</text>
<text x="206.7" y="141.3">canonical</text>
<text x="217.1" y="141.3">pin</text>
<text x="221.1" y="141.3">map.</text>
<text x="242.1" y="139.3">for</text>
<text x="245.9" y="139.3">the</text>
<text x="250.1" y="139.3">full</text>
<text x="205.7" y="153.4">Bulk</text>
<text x="211" y="153.4">Bypass</text>
<text x="218.8" y="153.4">at</text>
<text x="221.8" y="153.4">Stack</text>
<text x="228.2" y="153.4">Connector</text>
<text x="46.7" y="184.3">LED</text>
<text x="51.3" y="184.3">brightness</text>
<text x="62.3" y="184.3">at</text>
<text x="65.4" y="184.3">3.3V:</text>
<text x="71.3" y="184.3">I</text>
<text x="73" y="184.3">=</text>
<text x="75.8" y="184.3">(3.3</text>
<text x="80.8" y="184.3">-</text>
<text x="83.6" y="184.3">2.0)</text>
<text x="88.6" y="184.3">/</text>
<text x="91.1" y="184.3">1k</text>
<text x="94.5" y="184.3">=</text>
<text x="97.2" y="184.3">1.3</text>
<text x="101.4" y="184.3">mA</text>
<text x="105.4" y="184.3">(dim</text>
<text x="110.9" y="184.3">but</text>
<text x="46.7" y="186.3">visible).</text>
<text x="46.7" y="188.4">LED</text>
<text x="51.3" y="188.4">brightness</text>
<text x="62.3" y="188.4">at</text>
<text x="65.4" y="188.4">5.0V:</text>
<text x="71.3" y="188.4">I</text>
<text x="73" y="188.4">=</text>
<text x="75.8" y="188.4">(5.0</text>
<text x="80.8" y="188.4">-</text>
<text x="83.6" y="188.4">2.0)</text>
<text x="88.6" y="188.4">/</text>
<text x="91.1" y="188.4">1k</text>
<text x="94.5" y="188.4">=</text>
<text x="97.2" y="188.4">3.0mA.</text>
<text x="46.7" y="192.5">For</text>
<text x="46.7" y="194.5">LED</text>
<text x="46.7" y="196.6">in</text>
<text x="49.6" y="196.6">orbit.</text>
<text x="50.9" y="192.5">brighter</text>
<text x="51.3" y="194.5">population</text>
<text x="56.5" y="196.6">Mark</text>
<text x="59.5" y="192.5">LEDs,</text>
<text x="62" y="196.6">all</text>
<text x="62.5" y="194.5">or</text>
<text x="65.6" y="194.5">use</text>
<text x="65.7" y="196.6">LED</text>
<text x="65.7" y="192.5">reduce</text>
<text x="70" y="194.5">DNP</text>
<text x="70.3" y="196.6">resistors</text>
<text x="73.2" y="192.5">resistor</text>
<text x="75.1" y="194.5">(Do</text>
<text x="79.5" y="194.5">Not</text>
<text x="79.7" y="196.6">as</text>
<text x="81.6" y="192.5">to</text>
<text x="83.1" y="196.6">DNP-optional</text>
<text x="83.9" y="194.5">Populate)</text>
<text x="84.7" y="192.5">470</text>
<text x="89.5" y="192.5">Ohm.</text>
<text x="94.3" y="194.5">--</text>
<text x="96.1" y="192.5">For</text>
<text x="97.4" y="196.6">in</text>
<text x="98.6" y="194.5">LEDs</text>
<text x="100.3" y="192.5">flight,</text>
<text x="100.3" y="196.6">BOM.</text>
<text x="104.2" y="194.5">waste</text>
<text x="107.1" y="192.5">remove</text>
<text x="110.7" y="194.5">power</text>
<text x="72.1" y="219.8">All</text>
<text x="72.1" y="221.9">from</text>
<text x="75.7" y="219.8">test</text>
<text x="77.6" y="221.9">the</text>
<text x="80.4" y="219.8">points</text>
<text x="81.7" y="221.9">top</text>
<text x="85.9" y="221.9">side.</text>
<text x="87.4" y="219.8">are</text>
<text x="91.6" y="219.8">single-pad</text>
<text x="92.2" y="221.9">TP7</text>
<text x="96.9" y="221.9">(SW_NODE)</text>
<text x="103.4" y="219.8">footprints</text>
<text x="108.4" y="221.9">is</text>
<text x="111.2" y="221.9">critical</text>
<text x="113.8" y="219.8">accessible</text>
<text x="119.1" y="221.9">for</text>
<text x="72.1" y="223.9">validating</text>
<text x="72.1" y="226">lead</text>
<text x="77.3" y="226">to</text>
<text x="80.3" y="226">minimize</text>
<text x="82.6" y="223.9">switching</text>
<text x="90" y="226">inductance.</text>
<text x="92.6" y="223.9">behavior</text>
<text x="101.8" y="223.9">--</text>
<text x="102.8" y="226">TP8</text>
<text x="106.1" y="223.9">use</text>
<text x="107.4" y="226">(GND)</text>
<text x="110.5" y="223.9">a</text>
<text x="112.8" y="223.9">short</text>
<text x="114.1" y="226">should</text>
<text x="118.9" y="223.9">probe</text>
<text x="121.6" y="226">be</text>
<text x="72.1" y="228">a</text>
<text x="72.1" y="230.1">attachment.</text>
<text x="72.1" y="232.1">points</text>
<text x="74.4" y="228">loop-tyle</text>
<text x="79" y="232.1">can</text>
<text x="83.6" y="232.1">be</text>
<text x="84.7" y="228">test</text>
<text x="85.2" y="230.1">For</text>
<text x="87" y="232.1">reduced</text>
<text x="89.4" y="230.1">production/flight</text>
<text x="89.4" y="228">point</text>
<text x="95.4" y="228">for</text>
<text x="95.7" y="232.1">to</text>
<text x="98.7" y="232.1">TP4-TP6</text>
<text x="99.2" y="228">easy</text>
<text x="104.6" y="228">scope</text>
<text x="107" y="230.1">boards,</text>
<text x="108.4" y="232.1">(VBAT,</text>
<text x="111.3" y="228">ground</text>
<text x="115.2" y="230.1">test</text>
<text x="115.4" y="232.1">3V3,</text>
<text x="119" y="228">clip</text>
<text x="120.7" y="232.1">5V)</text>
<text x="72.1" y="234.2">plus</text>
<text x="77.2" y="234.2">GND.</text>
</g>
<g font-size="1.3" fill="#848400">
<text x="340.4" y="66">File:</text>
<text x="345.6" y="66">Regulation.kicad_sch</text>
<text x="341.6" y="101.5">File:</text>
<text x="346.9" y="101.5">Solar_Charger.kicad_sch</text>
</g>
<g font-size="1.3">
<text x="45.7" y="82.2">BATT_POS</text>
<text x="264.2" y="143.2">+5V</text>
<text x="315" y="143.2">+5V</text>
<text x="264.2" y="145.7">+3V3</text>
<text x="264.2" y="148.2">GND</text>
<text x="315" y="145.7">+3V3</text>
<text x="315" y="148.2">GND</text>
<text x="264.2" y="150.8">GND</text>
<text x="315" y="150.8">GND</text>
<text x="144.8" y="163.5">I2C_SDA</text>
<text x="144.8" y="166">I2C_SCL</text>
<text x="264.2" y="168.6">BATT_POS</text>
<text x="315" y="168.6">BATT_POS</text>
<text x="248.9" y="221.9">BATT_POS</text>
<text x="45.7" y="224.4">VIN_CHG</text>
<text x="45.7" y="229.5">VOUT_PP</text>
<text x="45.7" y="239.7">+3V3</text>
<text x="45.7" y="244.8">+5V</text>
<text x="45.7" y="249.8">SW_NODE</text>
</g>
<g font-size="1.3" fill="#840084">
<text x="57.4" y="142.4">1KΩ</text>
<text x="72.7" y="142.4">1KΩ</text>
<text x="57.4" y="144.4">0402</text>
<text x="72.7" y="144.4">0402</text>
<text x="62" y="164.7">0603</text>
<text x="62" y="162.4">Green</text>
<text x="77.2" y="164.7">0603</text>
<text x="77.2" y="162.4">Green</text>
<text x="213.9" y="173.4">C2167673</text>
<text x="227.1" y="173.5">C385888</text>
<text x="239.3" y="173.6">C2167673</text>
<text x="252.5" y="173.5">C385888</text>
<text x="213.8" y="179">X5R</text>
<text x="214.2" y="175.3">10uF</text>
<text x="214.3" y="177.2">0805</text>
<text x="226.9" y="179.1">X7R</text>
<text x="227.4" y="175.4">100nF</text>
<text x="227.5" y="177.2">0402</text>
<text x="239.3" y="179.6">X5R</text>
<text x="239.7" y="175.5">10uF</text>
<text x="239.7" y="177.5">0805</text>
<text x="252.3" y="179.1">X7R</text>
<text x="252.8" y="175.4">100nF</text>
<text x="252.9" y="177.2">0402</text>
<text x="214.3" y="180.9">10V</text>
<text x="227.4" y="181.3">16V</text>
<text x="239.7" y="181.7">10V</text>
<text x="252.8" y="181.3">16V</text>
</g>
</svg>
